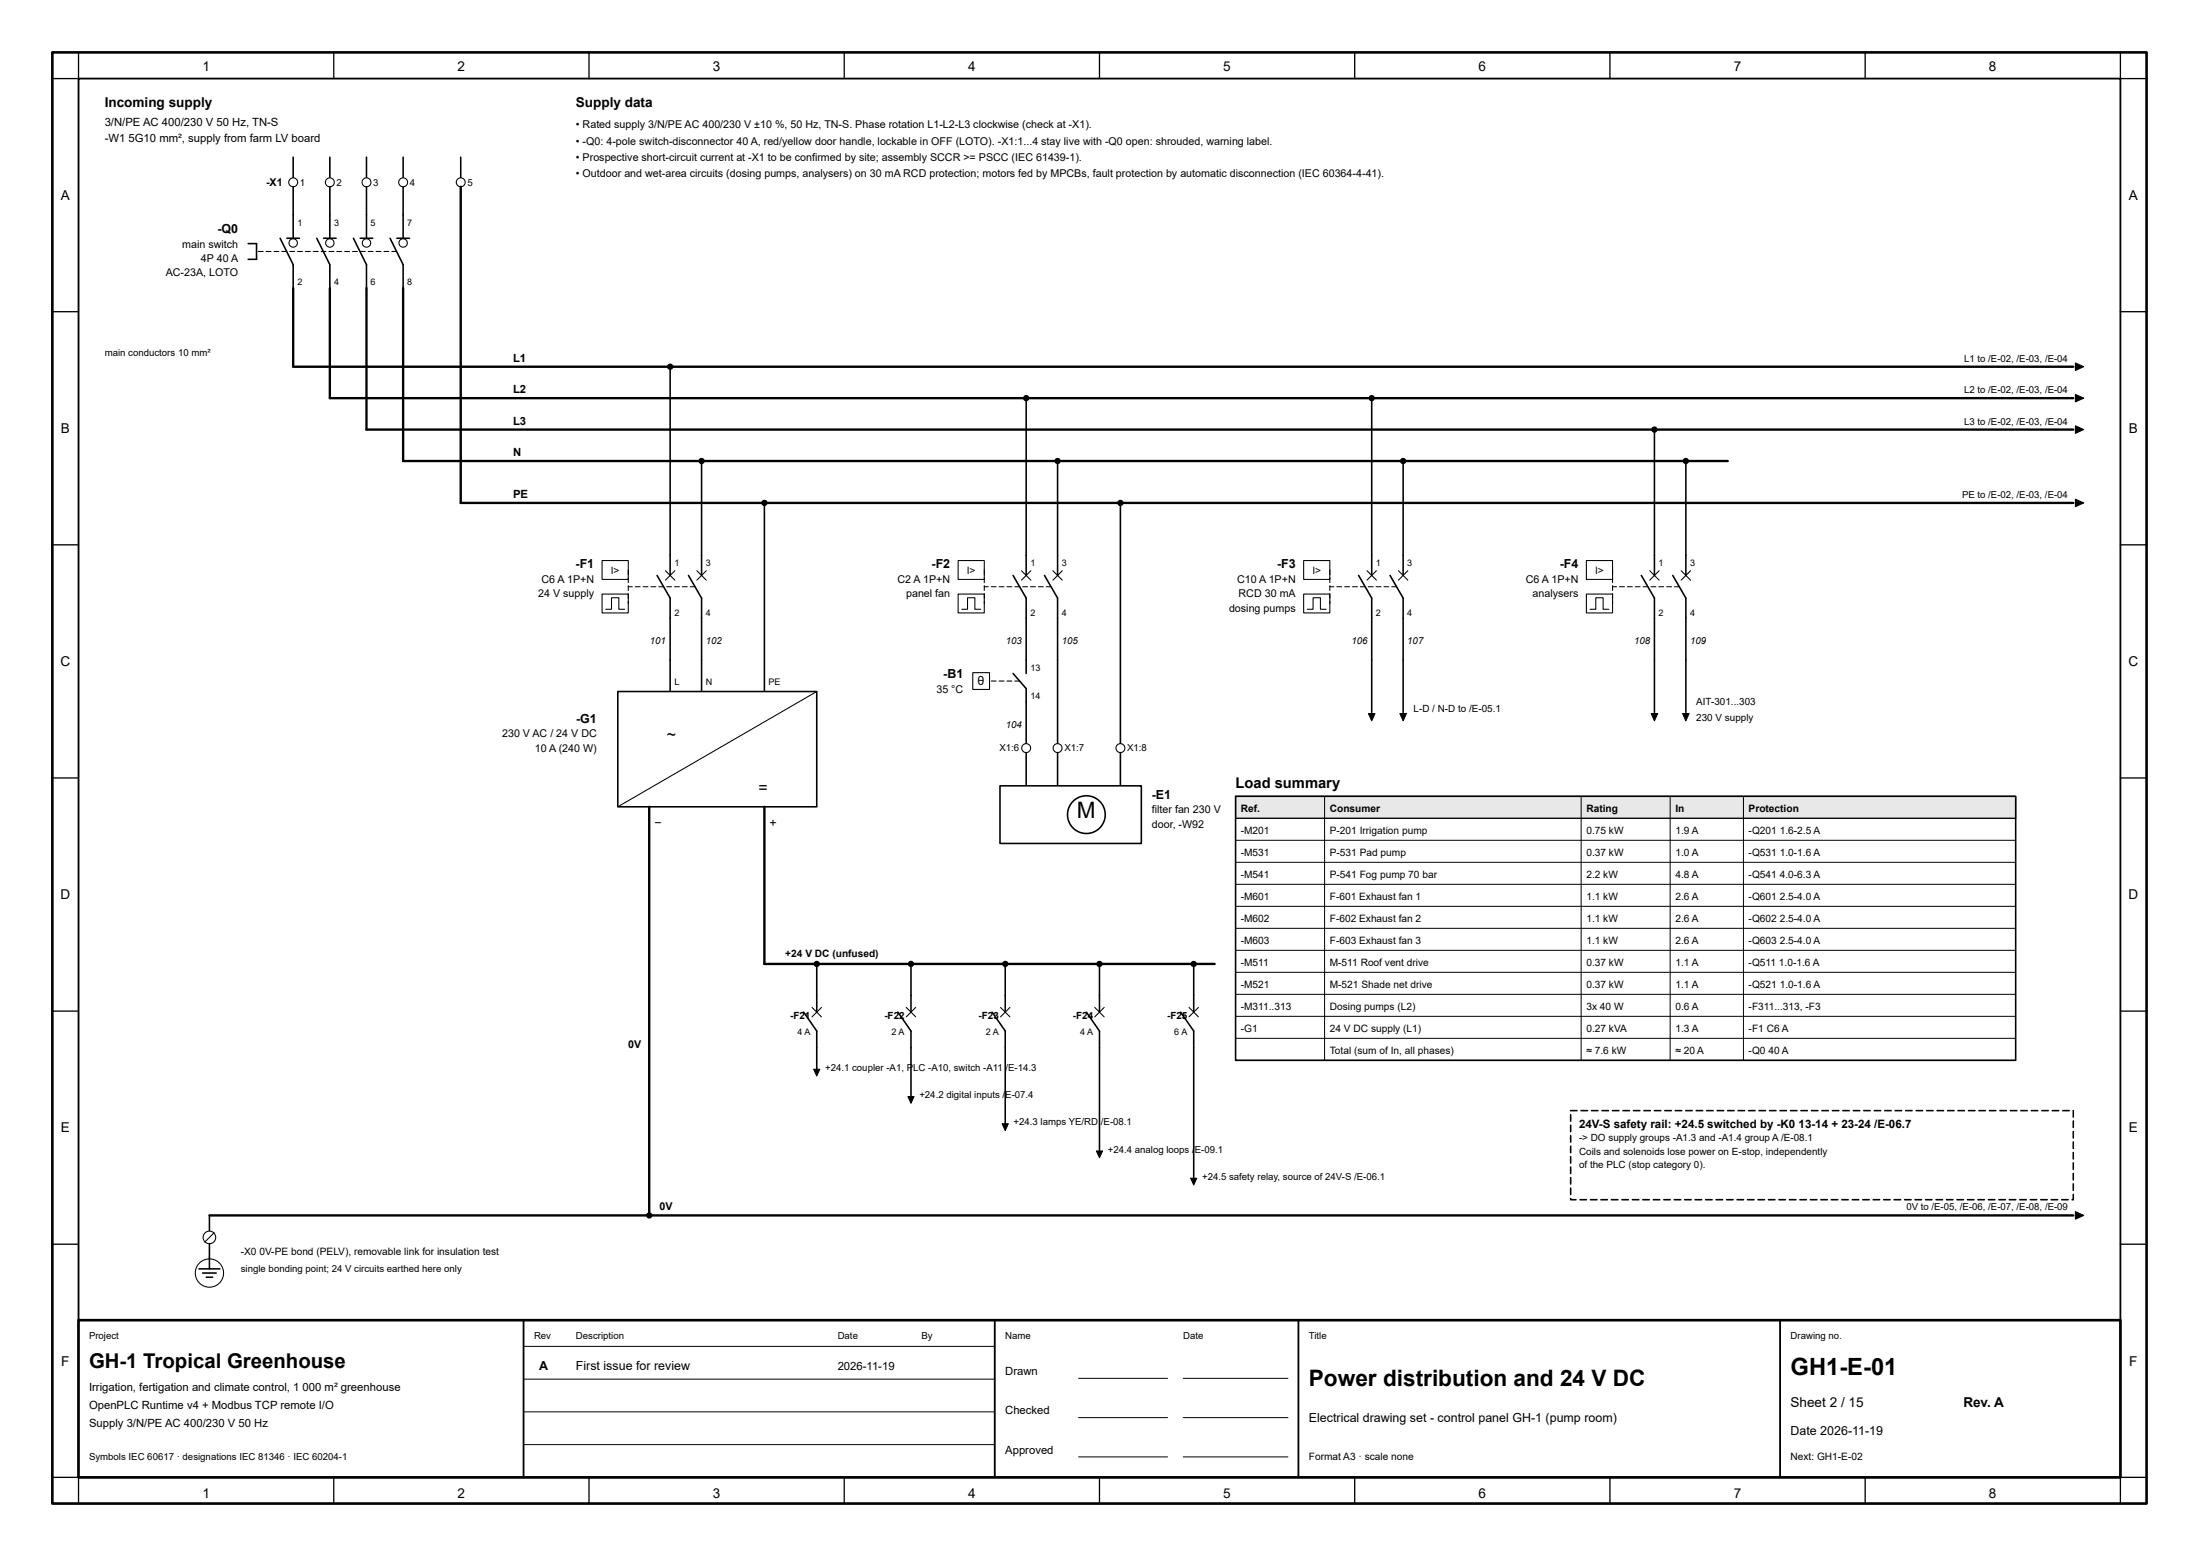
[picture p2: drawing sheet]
<svg xmlns="http://www.w3.org/2000/svg" width="420mm" height="297mm" viewBox="0 0 420 297" stroke-linecap="round" stroke-linejoin="round" font-family="sans-serif">
<path d="M56 30v4" fill="none" stroke="#000" stroke-width=".3"/>
<circle cx="56" cy="34.8" r=".85" fill="#fff"/>
<circle cx="56" cy="34.8" r=".85" fill="none" stroke="#000" stroke-width=".2"/>
<path d="M63 30v4" fill="none" stroke="#000" stroke-width=".3"/>
<circle cx="63" cy="34.8" r=".85" fill="#fff"/>
<circle cx="63" cy="34.8" r=".85" fill="none" stroke="#000" stroke-width=".2"/>
<path d="M70 30v4" fill="none" stroke="#000" stroke-width=".3"/>
<circle cx="70" cy="34.8" r=".85" fill="#fff"/>
<circle cx="70" cy="34.8" r=".85" fill="none" stroke="#000" stroke-width=".2"/>
<path d="M77 30v4" fill="none" stroke="#000" stroke-width=".3"/>
<circle cx="77" cy="34.8" r=".85" fill="#fff"/>
<circle cx="77" cy="34.8" r=".85" fill="none" stroke="#000" stroke-width=".2"/>
<path d="M88 30v4" fill="none" stroke="#000" stroke-width=".3"/>
<circle cx="88" cy="34.8" r=".85" fill="#fff"/>
<g fill="none" stroke="#000" stroke-width=".2">
<path d="M115 107h5v3.6h-5zM115 113.4h5v3.6h-5zM115.7 116.3h1.1v-2.2h1.4v2.2h1.1M127.1 108.9l1.8 1.8M128.9 108.9l-1.8 1.8M133.1 108.9l1.8 1.8M134.9 108.9l-1.8 1.8"/>
<circle cx="88" cy="34.8" r=".85"/>
<circle cx="56" cy="46.4" r=".8"/>
<circle cx="63" cy="46.4" r=".8"/>
<circle cx="70" cy="46.4" r=".8"/>
<circle cx="77" cy="46.4" r=".8"/>
</g>
<g fill="none" stroke="#000" stroke-width=".3">
<path d="M56 35.7v9.8M63 35.7v9.8M70 35.7v9.8M77 35.7v9.8M47.4 46.5h1.6v3h-1.6M53.5 45.5l2.5 5v4.5M54.8 45.5h2.4M60.5 45.5l2.5 5v4.5M61.8 45.5h2.4M67.5 45.5l2.5 5v4.5M68.8 45.5h2.4M74.5 45.5l2.5 5v4.5"/>
<path d="M75.8 45.5h2.4M128 70v39.8M134 88v21.8M146 96v36M125.5 109.8l2.5 4.4v17.8M131.5 109.8l2.5 4.4v17.8"/>
</g>
<g fill="#000">
<path d="M396.4 69.3l1.6 .7-1.6 .7zM396.4 75.3l1.6 .7-1.6 .7zM396.4 81.3l1.6 .7-1.6 .7zM396.4 95.3l1.6 .7-1.6 .7z"/>
<path d="M53.8 47.9l1 .1-1 .1zM52.3 47.9l1 .1-1 .1zM50.8 47.9l1 .1-1 .1zM49.3 47.9l1 .1-1 .1z"/>
<path d="M74.8 47.9l1 .1-1 .1zM73.3 47.9l1 .1-1 .1zM71.8 47.9l1 .1-1 .1zM70.3 47.9l1 .1-1 .1zM68.8 47.9l1 .1-1 .1zM67.3 47.9l1 .1-1 .1zM65.8 47.9l1 .1-1 .1zM64.3 47.9l1 .1-1 .1zM62.8 47.9l1 .1-1 .1zM61.3 47.9l1 .1-1 .1zM59.8 47.9l1 .1-1 .1zM58.3 47.9l1 .1-1 .1zM56.8 47.9l1 .1-1 .1zM55.3 47.9l1 .1-1 .1z"/>
<path d="M119.9 108.7l.2 .1-.1 1zM119.9 110.2l.2 .1-.1 1zM119.9 111.7l.2 .1-.1 1zM119.9 113.2l.2 .1-.1 1zM119.9 114.7l.2 .1-.1 .5z"/>
<path d="M131.8 111.9l1 .1-1 .1zM130.3 111.9l1 .1-1 .1zM128.8 111.9l1 .1-1 .1zM127.3 111.9l1 .1-1 .1zM125.8 111.9l1 .1-1 .1zM124.3 111.9l1 .1-1 .1zM122.8 111.9l1 .1-1 .1zM121.3 111.9l1 .1-1 .1zM119.9 111.9l.9 .1-.8 .1z"/>
<circle cx="128" cy="70" r=".6"/>
<circle cx="134" cy="88" r=".6"/>
<circle cx="146" cy="96" r=".6"/>
</g>
<path d="M88 35.7v60.3h308M56 55v15h340M63 55v21h333M70 55v27h326M77 55v33h253" fill="none" stroke="#000" stroke-width=".45"/>
<path d="M396.4 69.3l1.6 .7-1.6 .7zM396.4 75.3l1.6 .7-1.6 .7zM396.4 81.3l1.6 .7-1.6 .7zM396.4 95.3l1.6 .7-1.6 .7z" fill="none" stroke="#000" stroke-width=".19"/>
<path d="M118 132h38v22h-38z" fill="#fff"/>
<path d="M196 76v33.8M202 88v21.8M193.5 109.8l2.5 4.4v14.4M199.5 109.8l2.5 4.4v27.8M118 132h38v22h-38zM193.5 128.6l2.5 2.8v10.6" fill="none" stroke="#000" stroke-width=".3"/>
<path d="M183 107h5v3.6h-5zM183 113.4h5v3.6h-5zM183.7 116.3h1.1v-2.2h1.4v2.2h1.1M195.1 108.9l1.8 1.8M196.9 108.9l-1.8 1.8M201.1 108.9l1.8 1.8M202.9 108.9l-1.8 1.8M156 132l-38 22M185.8 128.4h3.2v3.2h-3.2z" fill="none" stroke="#000" stroke-width=".2"/>
<g fill="#000">
<path d="M187.9 108.7l.2 .1-.1 1zM187.9 110.2l.2 .1-.1 1zM187.9 111.7l.2 .1-.1 1zM187.9 113.2l.2 .1-.1 1zM187.9 114.7l.2 .1-.1 .5z"/>
<path d="M199.8 111.9l1 .1-1 .1zM198.3 111.9l1 .1-1 .1zM196.8 111.9l1 .1-1 .1zM195.3 111.9l1 .1-1 .1zM193.8 111.9l1 .1-1 .1zM192.3 111.9l1 .1-1 .1zM190.8 111.9l1 .1-1 .1zM189.3 111.9l1 .1-1 .1zM187.9 111.9l.9 .1-.8 .1z"/>
<path d="M193.8 129.9l1 .1-1 .1zM192.3 129.9l1 .1-1 .1zM190.8 129.9l1 .1-1 .1zM189.3 129.9l1 .1-1 .1z"/>
<circle cx="196" cy="76" r=".6"/>
<circle cx="202" cy="88" r=".6"/>
</g>
<circle cx="196" cy="142.8" r=".85" fill="#fff"/>
<circle cx="196" cy="142.8" r=".85" fill="none" stroke="#000" stroke-width=".2"/>
<circle cx="202" cy="142.8" r=".85" fill="#fff"/>
<circle cx="202" cy="142.8" r=".85" fill="none" stroke="#000" stroke-width=".2"/>
<circle cx="214" cy="96" r=".6" fill="#000"/>
<path d="M214 96v46" fill="none" stroke="#000" stroke-width=".3"/>
<circle cx="214" cy="142.8" r=".85" fill="#fff"/>
<circle cx="214" cy="142.8" r=".85" fill="none" stroke="#000" stroke-width=".2"/>
<path d="M196 143.6v6.4M202 143.6v6.4M214 143.6v6.4" fill="none" stroke="#000" stroke-width=".3"/>
<path d="M191 150h27v11h-27z" fill="#fff"/>
<path d="M191 150h27v11h-27z" fill="none" stroke="#000" stroke-width=".3"/>
<circle cx="207.5" cy="155.5" r="3.6" fill="#fff"/>
<g fill="none" stroke="#000" stroke-width=".3">
<path d="M262 76v33.8M268 88v21.8M316 82v27.8M322 88v21.8M259.5 109.8l2.5 4.4v21.8M265.5 109.8l2.5 4.4v21.8M313.5 109.8l2.5 4.4v21.8M319.5 109.8l2.5 4.4v21.8"/>
<circle cx="207.5" cy="155.5" r="3.6"/>
</g>
<g fill="#000">
<path d="M261.4 136.2h1.2l-.6 1.4zM267.4 136.2h1.2l-.6 1.4zM315.4 136.2h1.2l-.6 1.4zM321.4 136.2h1.2l-.6 1.4z"/>
<path d="M253.9 108.7l.2 .1-.1 1zM253.9 110.2l.2 .1-.1 1zM253.9 111.7l.2 .1-.1 1zM253.9 113.2l.2 .1-.1 1zM253.9 114.7l.2 .1-.1 .5z"/>
<path d="M265.8 111.9l1 .1-1 .1zM264.3 111.9l1 .1-1 .1zM262.8 111.9l1 .1-1 .1zM261.3 111.9l1 .1-1 .1zM259.8 111.9l1 .1-1 .1zM258.3 111.9l1 .1-1 .1zM256.8 111.9l1 .1-1 .1zM255.3 111.9l1 .1-1 .1zM253.9 111.9l.9 .1-.8 .1z"/>
<path d="M307.9 108.7l.2 .1-.1 1zM307.9 110.2l.2 .1-.1 1zM307.9 111.7l.2 .1-.1 1zM307.9 113.2l.2 .1-.1 1zM307.9 114.7l.2 .1-.1 .5z"/>
<path d="M319.8 111.9l1 .1-1 .1zM318.3 111.9l1 .1-1 .1zM316.8 111.9l1 .1-1 .1zM315.3 111.9l1 .1-1 .1zM313.8 111.9l1 .1-1 .1zM312.3 111.9l1 .1-1 .1zM310.8 111.9l1 .1-1 .1zM309.3 111.9l1 .1-1 .1zM307.9 111.9l.9 .1-.8 .1z"/>
<circle cx="262" cy="76" r=".6"/>
<circle cx="268" cy="88" r=".6"/>
<circle cx="316" cy="82" r=".6"/>
<circle cx="322" cy="88" r=".6"/>
</g>
<g fill="none" stroke="#000" stroke-width=".2">
<path d="M249 107h5v3.6h-5zM249 113.4h5v3.6h-5zM249.7 116.3h1.1v-2.2h1.4v2.2h1.1M261.1 108.9l1.8 1.8M262.9 108.9l-1.8 1.8M267.1 108.9l1.8 1.8M268.9 108.9l-1.8 1.8M303 107h5v3.6h-5zM303 113.4h5v3.6h-5zM303.7 116.3h1.1v-2.2h1.4v2.2h1.1M315.1 108.9l1.8 1.8M316.9 108.9l-1.8 1.8"/>
<path d="M321.1 108.9l1.8 1.8M322.9 108.9l-1.8 1.8"/>
</g>
<path d="M261.4 136.2h1.2l-.6 1.4zM267.4 136.2h1.2l-.6 1.4zM315.4 136.2h1.2l-.6 1.4zM321.4 136.2h1.2l-.6 1.4z" fill="none" stroke="#000" stroke-width=".19"/>
<path d="M236 152h149v4.2h-149z" fill="#e8e8e8"/>
<path d="M236 152h149v4.2h-149zM155.1 192.3l1.8 1.8M156.9 192.3l-1.8 1.8M173.1 192.3l1.8 1.8M174.9 192.3l-1.8 1.8M191.1 192.3l1.8 1.8M192.9 192.3l-1.8 1.8M209.1 192.3l1.8 1.8M210.9 192.3l-1.8 1.8M227.1 192.3l1.8 1.8M228.9 192.3l-1.8 1.8" fill="none" stroke="#000" stroke-width=".2"/>
<g fill="none" stroke="#000" stroke-width=".19">
<path d="M236 156.2h149M253 152v50.4M302 152v50.4M319 152v50.4M333 152v50.4M236 160.4h149M236 164.6h149M236 168.8h149M236 173h149M236 177.2h149M236 181.4h149M236 185.6h149"/>
<path d="M236 189.8h149M236 194h149M236 198.2h149M155.4 204.1h1.2l-.6 1.3zM173.4 209.3h1.2l-.6 1.3zM191.4 214.5h1.2l-.6 1.3zM209.4 219.7h1.2l-.6 1.3zM236 202.4h149M227.4 224.9h1.2l-.6 1.3z"/>
</g>
<path d="M236 152h149v50.4h-149zM153.5 193.2l2.5 3.6v7.2M156 184v9.2M171.5 193.2l2.5 3.6v12.4M174 184v9.2M189.5 193.2l2.5 3.6v17.6M192 184v9.2M207.5 193.2l2.5 3.6v22.8M210 184v9.2M225.5 193.2l2.5 3.6v28M228 184v9.2" fill="none" stroke="#000" stroke-width=".3"/>
<path d="M124 154v78M146 154v30h86" fill="none" stroke="#000" stroke-width=".45"/>
<g fill="#000">
<path d="M155.4 204.1h1.2l-.6 1.3zM173.4 209.3h1.2l-.6 1.3zM191.4 214.5h1.2l-.6 1.3zM209.4 219.7h1.2l-.6 1.3zM227.4 224.9h1.2l-.6 1.3z"/>
<circle cx="156" cy="184" r=".6"/>
<circle cx="174" cy="184" r=".6"/>
<circle cx="192" cy="184" r=".6"/>
<circle cx="210" cy="184" r=".6"/>
<circle cx="228" cy="184" r=".6"/>
</g>
<path d="M300 212h96v17h-96z" fill="#fff"/>
<g fill="#000">
<path d="M396.4 231.3l1.6 .7-1.6 .7z"/>
<path d="M301.9 211.9l1.3-.1a.15 .15 0 0 1 .1 .2 .15 .15 0 0 1-.1 .1h-1.3zM303.9 211.9l1.3-.1a.15 .15 0 0 1 .1 .2 .15 .15 0 0 1-.1 .1h-1.3zM305.9 211.9l1.3-.1a.15 .15 0 0 1 .1 .2 .15 .15 0 0 1-.1 .1h-1.3zM307.9 211.9l1.3-.1a.15 .15 0 0 1 .1 .2 .15 .15 0 0 1-.1 .1h-1.3zM309.9 211.9l1.3-.1a.15 .15 0 0 1 .1 .2 .15 .15 0 0 1-.1 .1h-1.3zM311.9 211.9l1.3-.1a.15 .15 0 0 1 .1 .2 .15 .15 0 0 1-.1 .1h-1.3zM313.9 211.9l1.3-.1a.15 .15 0 0 1 .1 .2 .15 .15 0 0 1-.1 .1h-1.3zM315.9 211.9l1.3-.1a.15 .15 0 0 1 .1 .2 .15 .15 0 0 1-.1 .1h-1.3zM317.9 211.9l1.3-.1a.15 .15 0 0 1 .1 .2 .15 .15 0 0 1-.1 .1h-1.3zM319.9 211.9l1.3-.1a.15 .15 0 0 1 .1 .2 .15 .15 0 0 1-.1 .1h-1.3zM321.9 211.9l1.3-.1a.15 .15 0 0 1 .1 .2 .15 .15 0 0 1-.1 .1h-1.3zM323.9 211.9l1.3-.1a.15 .15 0 0 1 .1 .2 .15 .15 0 0 1-.1 .1h-1.3zM325.9 211.9l1.3-.1a.15 .15 0 0 1 .1 .2 .15 .15 0 0 1-.1 .1h-1.3zM327.9 211.9l1.3-.1a.15 .15 0 0 1 .1 .2 .15 .15 0 0 1-.1 .1h-1.3zM329.9 211.9l1.3-.1a.15 .15 0 0 1 .1 .2 .15 .15 0 0 1-.1 .1h-1.3zM331.9 211.9l1.3-.1a.15 .15 0 0 1 .1 .2 .15 .15 0 0 1-.1 .1h-1.3zM333.9 211.9l1.3-.1a.15 .15 0 0 1 .1 .2 .15 .15 0 0 1-.1 .1h-1.3zM335.9 211.9l1.3-.1a.15 .15 0 0 1 .1 .2 .15 .15 0 0 1-.1 .1h-1.3zM337.9 211.9l1.3-.1a.15 .15 0 0 1 .1 .2 .15 .15 0 0 1-.1 .1h-1.3zM339.9 211.9l1.3-.1a.15 .15 0 0 1 .1 .2 .15 .15 0 0 1-.1 .1h-1.3zM341.9 211.9l1.3-.1a.15 .15 0 0 1 .1 .2 .15 .15 0 0 1-.1 .1h-1.3zM343.9 211.9l1.3-.1a.15 .15 0 0 1 .1 .2 .15 .15 0 0 1-.1 .1h-1.3zM345.9 211.9l1.3-.1a.15 .15 0 0 1 .1 .2 .15 .15 0 0 1-.1 .1h-1.3zM347.9 211.9l1.3-.1a.15 .15 0 0 1 .1 .2 .15 .15 0 0 1-.1 .1h-1.3zM349.9 211.9l1.3-.1a.15 .15 0 0 1 .1 .2 .15 .15 0 0 1-.1 .1h-1.3zM351.9 211.9l1.3-.1a.15 .15 0 0 1 .1 .2 .15 .15 0 0 1-.1 .1h-1.3zM353.9 211.9l1.3-.1a.15 .15 0 0 1 .1 .2 .15 .15 0 0 1-.1 .1h-1.3zM355.9 211.9l1.3-.1a.15 .15 0 0 1 .1 .2 .15 .15 0 0 1-.1 .1h-1.3zM357.9 211.9l1.3-.1a.15 .15 0 0 1 .1 .2 .15 .15 0 0 1-.1 .1h-1.3zM359.9 211.9l1.3-.1a.15 .15 0 0 1 .1 .2 .15 .15 0 0 1-.1 .1h-1.3zM361.9 211.9l1.3-.1a.15 .15 0 0 1 .1 .2 .15 .15 0 0 1-.1 .1h-1.3zM363.9 211.9l1.3-.1a.15 .15 0 0 1 .1 .2 .15 .15 0 0 1-.1 .1h-1.3zM365.9 211.9l1.3-.1a.15 .15 0 0 1 .1 .2 .15 .15 0 0 1-.1 .1h-1.3zM367.9 211.9l1.3-.1a.15 .15 0 0 1 .1 .2 .15 .15 0 0 1-.1 .1h-1.3zM369.9 211.9l1.3-.1a.15 .15 0 0 1 .1 .2 .15 .15 0 0 1-.1 .1h-1.3zM371.9 211.9l1.3-.1a.15 .15 0 0 1 .1 .2 .15 .15 0 0 1-.1 .1h-1.3zM373.9 211.9l1.3-.1a.15 .15 0 0 1 .1 .2 .15 .15 0 0 1-.1 .1h-1.3zM375.9 211.9l1.3-.1a.15 .15 0 0 1 .1 .2 .15 .15 0 0 1-.1 .1h-1.3zM377.9 211.9l1.3-.1a.15 .15 0 0 1 .1 .2 .15 .15 0 0 1-.1 .1h-1.3zM379.9 211.9l1.3-.1a.15 .15 0 0 1 .1 .2 .15 .15 0 0 1-.1 .1h-1.3zM381.9 211.9l1.3-.1a.15 .15 0 0 1 .1 .2 .15 .15 0 0 1-.1 .1h-1.3zM383.9 211.9l1.3-.1a.15 .15 0 0 1 .1 .2 .15 .15 0 0 1-.1 .1h-1.3zM385.9 211.9l1.3-.1a.15 .15 0 0 1 .1 .2 .15 .15 0 0 1-.1 .1h-1.3zM387.9 211.9l1.3-.1a.15 .15 0 0 1 .1 .2 .15 .15 0 0 1-.1 .1h-1.3zM389.9 211.9l1.3-.1a.15 .15 0 0 1 .1 .2 .15 .15 0 0 1-.1 .1h-1.3zM391.9 211.9l1.3-.1a.15 .15 0 0 1 .1 .2 .15 .15 0 0 1-.1 .1h-1.3zM393.9 211.9l1.3-.1a.15 .15 0 0 1 .1 .2 .15 .15 0 0 1-.1 .1h-1.3zM395.9 211.9h.2v1.3a.15 .15 0 0 1-.1 .1 .15 .15 0 0 1-.2-.1zM395.9 213.9h.2v1.3a.15 .15 0 0 1-.1 .1 .15 .15 0 0 1-.2-.1zM395.9 215.9h.2v1.3a.15 .15 0 0 1-.1 .1 .15 .15 0 0 1-.2-.1zM395.9 217.9h.2v1.3a.15 .15 0 0 1-.1 .1 .15 .15 0 0 1-.2-.1zM395.9 219.9h.2v1.3a.15 .15 0 0 1-.1 .1 .15 .15 0 0 1-.2-.1zM395.9 221.9h.2v1.3a.15 .15 0 0 1-.1 .1 .15 .15 0 0 1-.2-.1zM395.9 223.9h.2v1.3a.15 .15 0 0 1-.1 .1 .15 .15 0 0 1-.2-.1zM395.9 225.9h.2v1.3a.15 .15 0 0 1-.1 .1 .15 .15 0 0 1-.2-.1zM395.9 227.9h.2v1.1l-.3 .1a.15 .15 0 0 1-.2-.1 .15 .15 0 0 1 .2-.2h.2v.2h-.2zM393.7 228.9l1.3-.1a.15 .15 0 0 1 .1 .2 .15 .15 0 0 1-.1 .1h-1.3zM391.7 228.9l1.3-.1a.15 .15 0 0 1 .1 .2 .15 .15 0 0 1-.1 .1h-1.3zM389.7 228.9l1.3-.1a.15 .15 0 0 1 .1 .2 .15 .15 0 0 1-.1 .1h-1.3zM387.7 228.9l1.3-.1a.15 .15 0 0 1 .1 .2 .15 .15 0 0 1-.1 .1h-1.3zM385.7 228.9l1.3-.1a.15 .15 0 0 1 .1 .2 .15 .15 0 0 1-.1 .1h-1.3zM383.7 228.9l1.3-.1a.15 .15 0 0 1 .1 .2 .15 .15 0 0 1-.1 .1h-1.3zM381.7 228.9l1.3-.1a.15 .15 0 0 1 .1 .2 .15 .15 0 0 1-.1 .1h-1.3zM379.7 228.9l1.3-.1a.15 .15 0 0 1 .1 .2 .15 .15 0 0 1-.1 .1h-1.3zM377.7 228.9l1.3-.1a.15 .15 0 0 1 .1 .2 .15 .15 0 0 1-.1 .1h-1.3zM375.7 228.9l1.3-.1a.15 .15 0 0 1 .1 .2 .15 .15 0 0 1-.1 .1h-1.3zM373.7 228.9l1.3-.1a.15 .15 0 0 1 .1 .2 .15 .15 0 0 1-.1 .1h-1.3zM371.7 228.9l1.3-.1a.15 .15 0 0 1 .1 .2 .15 .15 0 0 1-.1 .1h-1.3zM369.7 228.9l1.3-.1a.15 .15 0 0 1 .1 .2 .15 .15 0 0 1-.1 .1h-1.3zM367.7 228.9l1.3-.1a.15 .15 0 0 1 .1 .2 .15 .15 0 0 1-.1 .1h-1.3zM365.7 228.9l1.3-.1a.15 .15 0 0 1 .1 .2 .15 .15 0 0 1-.1 .1h-1.3zM363.7 228.9l1.3-.1a.15 .15 0 0 1 .1 .2 .15 .15 0 0 1-.1 .1h-1.3zM361.7 228.9l1.3-.1a.15 .15 0 0 1 .1 .2 .15 .15 0 0 1-.1 .1h-1.3zM359.7 228.9l1.3-.1a.15 .15 0 0 1 .1 .2 .15 .15 0 0 1-.1 .1h-1.3zM357.7 228.9l1.3-.1a.15 .15 0 0 1 .1 .2 .15 .15 0 0 1-.1 .1h-1.3zM355.7 228.9l1.3-.1a.15 .15 0 0 1 .1 .2 .15 .15 0 0 1-.1 .1h-1.3zM353.7 228.9l1.3-.1a.15 .15 0 0 1 .1 .2 .15 .15 0 0 1-.1 .1h-1.3zM351.7 228.9l1.3-.1a.15 .15 0 0 1 .1 .2 .15 .15 0 0 1-.1 .1h-1.3zM349.7 228.9l1.3-.1a.15 .15 0 0 1 .1 .2 .15 .15 0 0 1-.1 .1h-1.3zM347.7 228.9l1.3-.1a.15 .15 0 0 1 .1 .2 .15 .15 0 0 1-.1 .1h-1.3zM345.7 228.9l1.3-.1a.15 .15 0 0 1 .1 .2 .15 .15 0 0 1-.1 .1h-1.3zM343.7 228.9l1.3-.1a.15 .15 0 0 1 .1 .2 .15 .15 0 0 1-.1 .1h-1.3zM341.7 228.9l1.3-.1a.15 .15 0 0 1 .1 .2 .15 .15 0 0 1-.1 .1h-1.3zM339.7 228.9l1.3-.1a.15 .15 0 0 1 .1 .2 .15 .15 0 0 1-.1 .1h-1.3zM337.7 228.9l1.3-.1a.15 .15 0 0 1 .1 .2 .15 .15 0 0 1-.1 .1h-1.3zM335.7 228.9l1.3-.1a.15 .15 0 0 1 .1 .2 .15 .15 0 0 1-.1 .1h-1.3zM333.7 228.9l1.3-.1a.15 .15 0 0 1 .1 .2 .15 .15 0 0 1-.1 .1h-1.3zM331.7 228.9l1.3-.1a.15 .15 0 0 1 .1 .2 .15 .15 0 0 1-.1 .1h-1.3zM329.7 228.9l1.3-.1a.15 .15 0 0 1 .1 .2 .15 .15 0 0 1-.1 .1h-1.3zM327.7 228.9l1.3-.1a.15 .15 0 0 1 .1 .2 .15 .15 0 0 1-.1 .1h-1.3zM325.7 228.9l1.3-.1a.15 .15 0 0 1 .1 .2 .15 .15 0 0 1-.1 .1h-1.3zM323.7 228.9l1.3-.1a.15 .15 0 0 1 .1 .2 .15 .15 0 0 1-.1 .1h-1.3zM321.7 228.9l1.3-.1a.15 .15 0 0 1 .1 .2 .15 .15 0 0 1-.1 .1h-1.3zM319.7 228.9l1.3-.1a.15 .15 0 0 1 .1 .2 .15 .15 0 0 1-.1 .1h-1.3zM317.7 228.9l1.3-.1a.15 .15 0 0 1 .1 .2 .15 .15 0 0 1-.1 .1h-1.3zM315.7 228.9l1.3-.1a.15 .15 0 0 1 .1 .2 .15 .15 0 0 1-.1 .1h-1.3zM313.7 228.9l1.3-.1a.15 .15 0 0 1 .1 .2 .15 .15 0 0 1-.1 .1h-1.3zM311.7 228.9l1.3-.1a.15 .15 0 0 1 .1 .2 .15 .15 0 0 1-.1 .1h-1.3zM309.7 228.9l1.3-.1a.15 .15 0 0 1 .1 .2 .15 .15 0 0 1-.1 .1h-1.3zM307.7 228.9l1.3-.1a.15 .15 0 0 1 .1 .2 .15 .15 0 0 1-.1 .1h-1.3zM305.7 228.9l1.3-.1a.15 .15 0 0 1 .1 .2 .15 .15 0 0 1-.1 .1h-1.3zM303.7 228.9l1.3-.1a.15 .15 0 0 1 .1 .2 .15 .15 0 0 1-.1 .1h-1.3zM301.7 228.9l1.3-.1a.15 .15 0 0 1 .1 .2 .15 .15 0 0 1-.1 .1h-1.3zM299.9 228.7h.2v.3h-.1v-.2h1a.15 .15 0 0 1 .1 .2 .15 .15 0 0 1-.1 .1h-1.1zM299.9 226.7h.2v1.3a.15 .15 0 0 1-.1 .1 .15 .15 0 0 1-.2-.1zM299.9 224.7h.2v1.3a.15 .15 0 0 1-.1 .1 .15 .15 0 0 1-.2-.1zM299.9 222.7h.2v1.3a.15 .15 0 0 1-.1 .1 .15 .15 0 0 1-.2-.1zM299.9 220.7h.2v1.3a.15 .15 0 0 1-.1 .1 .15 .15 0 0 1-.2-.1zM299.9 218.7h.2v1.3a.15 .15 0 0 1-.1 .1 .15 .15 0 0 1-.2-.1zM299.9 216.7h.2v1.3a.15 .15 0 0 1-.1 .1 .15 .15 0 0 1-.2-.1zM299.9 214.7h.2v1.3a.15 .15 0 0 1-.1 .1 .15 .15 0 0 1-.2-.1zM299.9 212.7h.2v1.3a.15 .15 0 0 1-.1 .1 .15 .15 0 0 1-.2-.1zM299.9 211.9l1.3-.1a.15 .15 0 0 1 .1 .2 .15 .15 0 0 1-.1 .1h-1.3z"/>
<circle cx="124" cy="232" r=".6"/>
</g>
<path d="M40 232h356" fill="none" stroke="#000" stroke-width=".45"/>
<path d="M396.4 231.3l1.6 .7-1.6 .7z" fill="none" stroke="#000" stroke-width=".19"/>
<path d="M40 232v3" fill="none" stroke="#000" stroke-width=".3"/>
<circle cx="40" cy="236.2" r="1.2" fill="#fff"/>
<g fill="none" stroke="#000" stroke-width=".2">
<path d="M40.9 235.3l-1.8 1.8"/>
<circle cx="40" cy="236.2" r="1.2"/>
<circle cx="40" cy="243" r="2.7"/>
</g>
<path d="M40 237.4v4.8M38 242.2h4M38.7 243h2.6M39.4 243.8h1.2" fill="none" stroke="#000" stroke-width=".3"/>
<path d="M10 10h400v277h-400z" fill="none" stroke="#000" stroke-width=".5"/>
<path d="M15 15h390v267h-390z" fill="none" stroke="#000" stroke-width=".35"/>
<g fill="none" stroke="#000" stroke-width=".25">
<path d="M15 10v5h-5M63.7 10v5M112.5 10v5M161.2 10v5M210 10v5M258.7 10v5M307.5 10v5M356.2 10v5M405 10v5h5M10 59.5h5M405 59.5h5M10 104h5"/>
<path d="M405 104h5M10 148.5h5M405 148.5h5M10 193h5M405 193h5M10 237.5h5M405 237.5h5M10 282h5v5M63.7 282v5M112.5 282v5M161.2 282v5M210 282v5"/>
<path d="M258.7 282v5M307.5 282v5M356.2 282v5M410 282h-5v5"/>
</g>
<path d="M15 252h390v30h-390z" fill="#fff"/>
<path d="M15 252h390v30h-390z" fill="none" stroke="#000" stroke-width=".5"/>
<path d="M100 252v30M190 252v30M248 252v30M340 252v30" fill="none" stroke="#000" stroke-width=".35"/>
<path d="M100 257h90M100 263.2h90M100 269.5h90M100 275.7h90M206 263.1h17M206 270.6h17M206 278.1h17M226 263.1h20M226 270.6h20M226 278.1h20" fill="none" stroke="#000" stroke-width=".19"/>
<text font-size="4.5" x="342" y="262.5">GH1-E-01</text>
<g font-size="4.3">
<text x="205.7" y="156.1">M</text>
<text x="250" y="264.5">Power distribution and 24 V DC</text>
</g>
<text font-size="3.9" x="17" y="261.2">GH-1 Tropical Greenhouse</text>
<g font-size="3">
<text x="127.4" y="141.2">~</text>
<text x="144.9" y="151.4">=</text>
</g>
<text font-size="2.8" x="236" y="150.4">Load summary</text>
<g font-size="2.6">
<text x="38.7" y="13.6">1</text>
<text x="87.4" y="13.6">2</text>
<text x="136.2" y="13.6">3</text>
<text x="184.9" y="13.6">4</text>
<text x="233.7" y="13.6">5</text>
<text x="282.4" y="13.6">6</text>
<text x="331.2" y="13.6">7</text>
<text x="379.9" y="13.6">8</text>
<text x="20" y="20.5">Incoming supply</text>
<text x="110" y="20.5">Supply data</text>
<text x="11.6" y="38.2">A</text>
<text x="406.6" y="38.2">A</text>
<text x="11.6" y="82.6">B</text>
<text x="406.6" y="82.6">B</text>
<text x="11.6" y="127.1">C</text>
<text x="406.6" y="127.1">C</text>
<text x="11.6" y="171.6">D</text>
<text x="406.6" y="171.6">D</text>
<text x="11.6" y="216.1">E</text>
<text x="406.6" y="216.1">E</text>
<text x="11.7" y="260.6">F</text>
<text x="406.7" y="260.6">F</text>
<text x="342" y="268.5">Sheet 2 / 15</text>
<text x="375" y="268.5">Rev. A</text>
<text x="38.7" y="285.9">1</text>
<text x="87.4" y="285.9">2</text>
<text x="136.2" y="285.9">3</text>
<text x="184.9" y="285.9">4</text>
<text x="233.7" y="285.9">5</text>
<text x="282.4" y="285.9">6</text>
<text x="331.2" y="285.9">7</text>
<text x="379.9" y="285.9">8</text>
</g>
<g font-size="2.4">
<text x="41.5" y="44.5">-Q0</text>
<text x="109.9" y="108.5">-F1</text>
<text x="177.9" y="108.5">-F2</text>
<text x="243.9" y="108.5">-F3</text>
<text x="297.9" y="108.5">-F4</text>
<text x="180.2" y="129.5">-B1</text>
<text x="186.7" y="130.7">θ</text>
<text x="110" y="138">-G1</text>
<text x="220" y="152.5">-E1</text>
<text x="125" y="157.8">−</text>
<text x="147" y="157.8">+</text>
<text x="103" y="261.6">A</text>
<text x="110" y="261.6">First issue for review</text>
<text x="250" y="271.5">Electrical drawing set - control panel GH-1 (pump room)</text>
<text x="342" y="274">Date 2026-11-19</text>
</g>
<g font-size="2.2">
<text x="20" y="24">3/N/PE AC 400/230 V 50 Hz, TN-S</text>
<text x="20" y="27.2">-W1</text>
<text x="24.6" y="27.2">5G10 mm², supply from farm LV board</text>
<text x="98" y="69.1">L1</text>
<text x="98" y="75.1">L2</text>
<text x="98" y="81.1">L3</text>
<text x="98" y="87.1">N</text>
<text x="98" y="95.1">PE</text>
<text x="301.6" y="215.3">24V-S safety rail: +24.5 switched by -K0</text>
<text x="343.5" y="215.3">13-14 + 23-24 /E-06.7</text>
<text x="160" y="261.6">2026-11-19</text>
<text x="192" y="262.5">Drawn</text>
<text x="17" y="265.6">Irrigation, fertigation and climate control, 1</text>
<text x="17" y="269">OpenPLC Runtime v4 + Modbus TCP remote I/O</text>
<text x="57.8" y="265.6">000 m² greenhouse</text>
<text x="192" y="270">Checked</text>
<text x="17" y="272.4">Supply 3/N/PE AC 400/230 V 50 Hz</text>
<text x="192" y="277.5">Approved</text>
</g>
<g font-size="2">
<text x="110" y="24.5">• Rated supply 3/N/PE AC 400/230 V ±10 %, 50 Hz, TN-S. Phase rotation L1-L2-L3 clockwise (check at -X1).</text>
<text x="110" y="27.6">• -Q0: 4-pole switch-disconnector 40 A, red/yellow door handle, lockable in OFF (LOTO). -X1:1...4 stay live with -Q0 open: shrouded, warning label.</text>
<text x="50.8" y="35.5">-X1</text>
<text x="110" y="30.7">• Prospective short-circuit current at -X1 to be confirmed by site; assembly SCCR &gt;= PSCC (IEC 61439-1).</text>
<text x="110" y="33.8">• Outdoor and wet-area circuits (dosing pumps, analysers) on 30 mA RCD protection; motors fed by MPCBs, fault protection by automatic disconnection (IEC 60364-4-41).</text>
<text x="34.8" y="47.3">main switch</text>
<text x="31.6" y="52.8">AC-23A, LOTO</text>
<text x="38.4" y="50">4P 40 A</text>
<text x="103.4" y="111.2">C6 A 1P+N</text>
<text x="171.4" y="111.2">C2 A 1P+N</text>
<text x="236.3" y="111.2">C10 A 1P+N</text>
<text x="291.4" y="111.2">C6 A 1P+N</text>
<text x="102.8" y="114">24 V supply</text>
<text x="173.1" y="114">panel fan</text>
<text x="234.7" y="116.8">dosing pumps</text>
<text x="236.6" y="114">RCD 30 mA</text>
<text x="292.7" y="114">analysers</text>
<text x="178.9" y="132.2">35 °C</text>
<text x="95.9" y="140.7">230 V AC / 24 V DC</text>
<text x="102.2" y="143.5">10 A (240 W)</text>
<text x="220" y="155.2">filter fan 230 V</text>
<text x="220" y="158">door, -W92</text>
<text x="120" y="200">0V</text>
<text x="126" y="230.9">0V</text>
</g>
<g font-size="1.9">
<text x="116.7" y="109.6">I&gt;</text>
<text x="184.7" y="109.6">I&gt;</text>
<text x="250.7" y="109.6">I&gt;</text>
<text x="304.7" y="109.6">I&gt;</text>
<text x="270" y="136">L-D / N-D to /E-05.1</text>
<text x="324" y="134.6">AIT-301...303</text>
<text x="324" y="137.6">230 V supply</text>
<text x="237" y="155">Ref.</text>
<text x="254" y="155">Consumer</text>
<text x="303" y="155">Rating</text>
<text x="320" y="155">In</text>
<text x="334" y="155">Protection</text>
<text x="237" y="159.2">-M201</text>
<text x="254" y="159.2">P-201 Irrigation pump</text>
<text x="303" y="159.2">0.75 kW</text>
<text x="320" y="159.2">1.9 A</text>
<text x="334" y="159.2">-Q201</text>
<text x="339.9" y="159.2">1.6-2.5 A</text>
<text x="237" y="163.4">-M531</text>
<text x="237" y="167.6">-M541</text>
<text x="254" y="163.4">P-531 Pad pump</text>
<text x="254" y="167.6">P-541 Fog pump 70 bar</text>
<text x="303" y="163.4">0.37 kW</text>
<text x="303" y="167.6">2.2 kW</text>
<text x="320" y="163.4">1.0 A</text>
<text x="320" y="167.6">4.8 A</text>
<text x="334" y="163.4">-Q531</text>
<text x="334" y="167.6">-Q541</text>
<text x="339.9" y="163.4">1.0-1.6 A</text>
<text x="339.9" y="167.6">4.0-6.3 A</text>
<text x="237" y="171.8">-M601</text>
<text x="254" y="171.8">F-601 Exhaust fan 1</text>
<text x="303" y="171.8">1.1 kW</text>
<text x="320" y="171.8">2.6 A</text>
<text x="334" y="171.8">-Q601</text>
<text x="339.9" y="171.8">2.5-4.0 A</text>
<text x="237" y="176">-M602</text>
<text x="254" y="176">F-602 Exhaust fan 2</text>
<text x="303" y="176">1.1 kW</text>
<text x="320" y="176">2.6 A</text>
<text x="334" y="176">-Q602</text>
<text x="339.9" y="176">2.5-4.0 A</text>
<text x="150" y="182.6">+24 V DC (unfused)</text>
<text x="237" y="180.2">-M603</text>
<text x="237" y="184.4">-M511</text>
<text x="254" y="180.2">F-603 Exhaust fan 3</text>
<text x="254" y="184.4">M-511 Roof vent drive</text>
<text x="303" y="180.2">1.1 kW</text>
<text x="303" y="184.4">0.37 kW</text>
<text x="320" y="180.2">2.6 A</text>
<text x="320" y="184.4">1.1 A</text>
<text x="334" y="180.2">-Q603</text>
<text x="334" y="184.4">-Q511</text>
<text x="339.8" y="184.4">1.0-1.6 A</text>
<text x="339.9" y="180.2">2.5-4.0 A</text>
<text x="237" y="188.6">-M521</text>
<text x="254" y="188.6">M-521 Shade net drive</text>
<text x="303" y="188.6">0.37 kW</text>
<text x="320" y="188.6">1.1 A</text>
<text x="334" y="188.6">-Q521</text>
<text x="339.9" y="188.6">1.0-1.6 A</text>
<text x="150.9" y="194.5">-F21</text>
<text x="168.9" y="194.5">-F22</text>
<text x="186.9" y="194.5">-F23</text>
<text x="204.9" y="194.5">-F24</text>
<text x="222.9" y="194.5">-F25</text>
<text x="237" y="192.8">-M311..313</text>
<text x="237" y="197">-G1</text>
<text x="254" y="192.8">Dosing pumps (L2)</text>
<text x="254" y="197">24 V DC supply (L1)</text>
<text x="303" y="192.8">3x 40 W</text>
<text x="303" y="197">0.27 kVA</text>
<text x="320" y="192.8">0.6 A</text>
<text x="320" y="197">1.3 A</text>
<text x="334" y="192.8">-F311...313, -F3</text>
<text x="334" y="197">-F1 C6 A</text>
<text x="254" y="201.2">Total (sum of In, all phases)</text>
<text x="303" y="201.2">≈ 7.6 kW</text>
<text x="320" y="201.2">≈ 20 A</text>
<text x="334" y="201.2">-Q0</text>
<text x="337.8" y="201.2">40 A</text>
<text x="301.6" y="217.9">-&gt; DO supply groups -A1.3 and -A1.4 group A /E-08.1</text>
<text x="301.6" y="220.4">Coils and solenoids lose power on E-stop, independently</text>
<text x="301.6" y="223">of the PLC (stop category 0).</text>
<text x="46" y="239.5">-X0</text>
<text x="49.6" y="239.5">0V-PE bond (PELV), removable link for insulation test</text>
<text x="250" y="278.6">Format A3 · scale none</text>
<text x="342" y="278.6">Next: GH1-E-02</text>
</g>
<g font-size="1.8">
<text x="57.3" y="35.4">1</text>
<text x="64.3" y="35.4">2</text>
<text x="71.3" y="35.4">3</text>
<text x="78.3" y="35.4">4</text>
<text x="89.3" y="35.4">5</text>
<text x="20" y="68">main conductors 10 mm²</text>
<text x="375.2" y="69.1">L1 to /E-02, /E-03, /E-04</text>
<text x="375.2" y="75.1">L2 to /E-02, /E-03, /E-04</text>
<text x="375.2" y="81.1">L3 to /E-02, /E-03, /E-04</text>
<text x="374.8" y="95.1">PE to /E-02, /E-03, /E-04</text>
<text x="124.1" y="123">101</text>
<text x="134.8" y="123">102</text>
<text x="192.1" y="123">103</text>
<text x="202.8" y="123">105</text>
<text x="258.1" y="123">106</text>
<text x="268.8" y="123">107</text>
<text x="312.1" y="123">108</text>
<text x="322.8" y="123">109</text>
<text x="190.9" y="143.4">X1:6</text>
<text x="192.1" y="139">104</text>
<text x="203.3" y="143.4">X1:7</text>
<text x="215.3" y="143.4">X1:8</text>
<text x="157.6" y="204.4">+24.1 coupler -A1, P</text>
<text x="174.4" y="204.4">LC -A10, switch -A11</text>
<text x="175.6" y="209.6">+24.2 digital inputs /</text>
<text x="192" y="209.6">E-07.4</text>
<text x="192.1" y="204.4">/E-14.3</text>
<text x="193.6" y="214.8">+24.3 lamps YE/RD</text>
<text x="210.3" y="214.8">/E-08.1</text>
<text x="211.6" y="220">+24.4 analog loops /</text>
<text x="228.2" y="220">E-09.1</text>
<text x="229.6" y="225.2">+24.5 safety relay, source of 24V-S /E-06.1</text>
<text x="364.1" y="230.9">0V to /E-05, /E-06, /E-07, /E-08, /E-09</text>
<text x="46" y="242.8">single bonding point; 24 V circuits earthed here only</text>
<text x="17" y="255.6">Project</text>
<text x="102" y="255.6">Rev</text>
<text x="110" y="255.6">Description</text>
<text x="160" y="255.6">Date</text>
<text x="176" y="255.6">By</text>
<text x="192" y="255.6">Name</text>
<text x="226" y="255.6">Date</text>
<text x="250" y="255.6">Title</text>
<text x="342" y="255.6">Drawing no.</text>
<text x="17" y="278.6">Symbols IEC 60617 · designations IEC 81346 · IEC 60204-1</text>
</g>
<g font-size="1.7">
<text x="56.8" y="43.1">1</text>
<text x="63.8" y="43.1">3</text>
<text x="70.8" y="43.1">5</text>
<text x="77.8" y="43.1">7</text>
<text x="56.8" y="54.5">2</text>
<text x="63.8" y="54.5">4</text>
<text x="70.8" y="54.5">6</text>
<text x="77.8" y="54.5">8</text>
<text x="128.8" y="108.1">1</text>
<text x="134.8" y="108.1">3</text>
<text x="196.8" y="108.1">1</text>
<text x="202.8" y="108.1">3</text>
<text x="262.8" y="108.1">1</text>
<text x="268.8" y="108.1">3</text>
<text x="316.8" y="108.1">1</text>
<text x="322.8" y="108.1">3</text>
<text x="128.8" y="117.5">2</text>
<text x="134.8" y="117.5">4</text>
<text x="196.8" y="117.5">2</text>
<text x="202.8" y="117.5">4</text>
<text x="262.8" y="117.5">2</text>
<text x="268.8" y="117.5">4</text>
<text x="316.8" y="117.5">2</text>
<text x="322.8" y="117.5">4</text>
<text x="128.8" y="130.8">L</text>
<text x="134.8" y="130.8">N</text>
<text x="146.8" y="130.8">PE</text>
<text x="196.8" y="128.1">13</text>
<text x="196.8" y="133.5">14</text>
<text x="152.3" y="197.5">4 A</text>
<text x="170.3" y="197.5">2 A</text>
<text x="188.3" y="197.5">2 A</text>
<text x="206.3" y="197.5">4 A</text>
<text x="224.3" y="197.5">6 A</text>
</g>
</svg>
